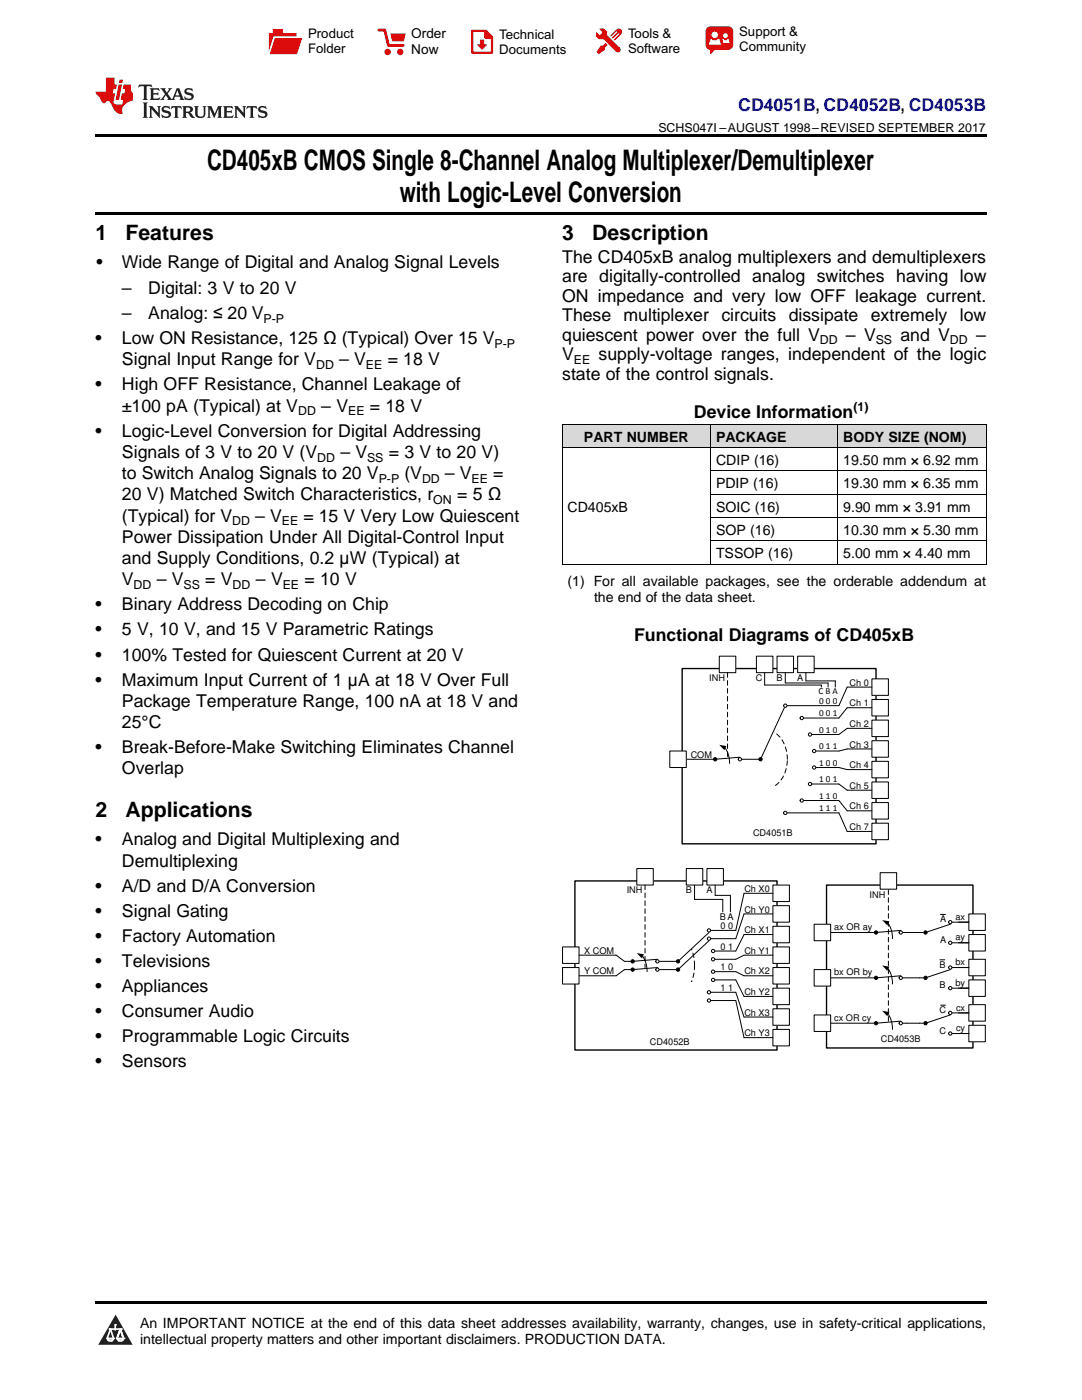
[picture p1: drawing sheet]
<svg xmlns="http://www.w3.org/2000/svg" width="216mm" height="279mm" viewBox="0 0 216 279" stroke-linecap="round" stroke-linejoin="round" font-family="sans-serif">
<g fill="#d8d8d8">
<path d="M112.2 84.7h29.6v4.7h-29.6z"/>
<path d="M141.8 84.7h25.4v4.7h-25.4z"/>
<path d="M167.2 84.7h29.6v4.7h-29.6z"/>
</g>
<path d="M23.1 262.4l3.4 6h-6.9z" fill-rule="evenodd" fill="#231f20"/>
<path d="M21.4 267.1h1.2l-.3 .5h-.3a.55 .55 0 0 1-.6-.5z" fill-rule="evenodd" fill="#fff"/>
<path d="M21.4 267.1h1.2l-.3 .5h-.3a.55 .55 0 0 1-.6-.5z" fill="none" stroke="#231f20" stroke-width=".34"/>
<path d="M21.4 267.1l1.2 .1-.3 .4h-.5z" fill="none" stroke="#fff" stroke-width=".34"/>
<path d="M23 265.3h.1" fill="none" stroke="#fff" stroke-width=".34"/>
<path d="M23 264.4v.9z" fill="#fff"/>
<path d="M23 264.4v.9z" fill="none" stroke="#fff" stroke-width=".34"/>
<circle cx="23" cy="264.4" r=".17" fill="#fff"/>
<path d="M21.9 265.2h.1" fill="none" stroke="#fff" stroke-width=".34"/>
<path d="M21.9 265.2h2.3z" fill="#fff"/>
<path d="M21.9 265.2h2.3z" fill="none" stroke="#fff" stroke-width=".34"/>
<circle cx="24.2" cy="265.2" r=".17" fill="#fff"/>
<path d="M23.3 267.1h.1" fill="none" stroke="#fff" stroke-width=".34"/>
<path d="M24 265.2l-.7 1.9z" fill-rule="evenodd" fill="#fff"/>
<path d="M24 265.2l-.7 1.9z" fill="none" stroke="#fff" stroke-width=".34"/>
<path d="M24 265.2l.7 1.9z" fill-rule="evenodd" fill="#fff"/>
<path d="M24 265.2l.7 1.9z" fill="none" stroke="#fff" stroke-width=".34"/>
<path d="M24.6 267.1h.1" fill="none" stroke="#fff" stroke-width=".34"/>
<circle cx="21.4" cy="267.1" r=".17" fill="#fff"/>
<path d="M22.1 265.2l-.7 1.9z" fill="#fff"/>
<path d="M22.1 265.2l-.7 1.9z" fill="none" stroke="#fff" stroke-width=".34"/>
<path d="M22.1 265.2l.5 1.9z" fill="#fff"/>
<path d="M22.1 265.2l.5 1.9z" fill="none" stroke="#fff" stroke-width=".34"/>
<circle cx="22.6" cy="267.1" r=".17" fill="#fff"/>
<path d="M23.4 267.1h1.3a.65 .65 0 0 1-.7 .5 .65 .65 0 0 1-.6-.5z" fill-rule="evenodd" fill="#fff"/>
<path d="M23.4 267.1h1.3a.65 .65 0 0 1-.7 .5 .65 .65 0 0 1-.6-.5z" fill="none" stroke="#231f20" stroke-width=".34"/>
<path d="M23.4 267.1h1.3l-.4 .5h-.6z" fill="none" stroke="#fff" stroke-width=".34"/>
<path d="M23.3 267.1h.1" fill="none" stroke="#fff" stroke-width=".34"/>
<circle cx="24.7" cy="267.1" r=".17" fill="#fff"/>
<path d="M19 259.7h177.8v.5h-177.8z" fill="#000"/>
<path d="M150.3 147.1a3.4 3.4 0 0 1 5.8 .7 7.2 7.2 0 0 1-1 8.7 3.4 3.4 0 0 1-5.3-1.3 7.5 7.5 0 0 1 .5-8.1z" fill="none" stroke="#000" stroke-width=".2" stroke-dasharray=".9 .7"/>
<path d="M148.5 142.1h5.9v18.5h-5.9z" fill-rule="evenodd" fill="#fff"/>
<path d="M136.1 133.4h38.7v35h-38.7z" fill="none" stroke="#000" stroke-width=".27"/>
<path d="M143.5 131h3.3v3.2h-3.3z" fill-rule="evenodd" fill="#fff"/>
<g fill="none" stroke="#000" stroke-width=".2">
<path d="M143.5 131h3.3v3.2h-3.3zM144.6 149.2l.7 1.4 .3 1.8M147.6 151.1l-4.9 .4h-5.8M156.5 141.2l-4.7 10.3h-3.7M157.1 140.8h10.3M160.4 143.3h7M160.4 159.8h7M162 146.6h5.4M162 156.5h5.4M162.9 149.9h4.5M162.9 153.2h4.5M157.1 162.2h10.3"/>
<circle cx="142.7" cy="151.5" r=".33"/>
<circle cx="147.6" cy="151.5" r=".33"/>
<circle cx="151.8" cy="151.5" r=".33"/>
<circle cx="160" cy="159.8" r=".33"/>
<circle cx="160" cy="143.3" r=".33"/>
<circle cx="161.6" cy="146.6" r=".33"/>
<circle cx="161.6" cy="156.5" r=".33"/>
<circle cx="162.5" cy="149.9" r=".33"/>
<circle cx="162.5" cy="153.2" r=".33"/>
<circle cx="156.7" cy="162.2" r=".33"/>
</g>
<g fill="#000">
<path d="M143.5 148.6l1.5 .3-.5 .8z"/>
<circle cx="142.7" cy="151.5" r=".33"/>
<circle cx="151.8" cy="151.5" r=".33"/>
</g>
<path d="M174 135.5h3.3v3.3h-3.3z" fill-rule="evenodd" fill="#fff"/>
<path d="M174 135.5h3.3v3.3h-3.3z" fill="none" stroke="#000" stroke-width=".2"/>
<path d="M174 139.6h3.3v3.3h-3.3z" fill-rule="evenodd" fill="#fff"/>
<path d="M174 139.6h3.3v3.3h-3.3z" fill="none" stroke="#000" stroke-width=".2"/>
<path d="M174 143.7h3.3v3.3h-3.3z" fill-rule="evenodd" fill="#fff"/>
<path d="M174 143.7h3.3v3.3h-3.3z" fill="none" stroke="#000" stroke-width=".2"/>
<path d="M174 147.8h3.3v3.3h-3.3z" fill-rule="evenodd" fill="#fff"/>
<path d="M174 147.8h3.3v3.3h-3.3z" fill="none" stroke="#000" stroke-width=".2"/>
<path d="M174 151.9h3.3v3.3h-3.3z" fill-rule="evenodd" fill="#fff"/>
<path d="M174 151.9h3.3v3.3h-3.3z" fill="none" stroke="#000" stroke-width=".2"/>
<path d="M174 156.1h3.3v3.2h-3.3z" fill-rule="evenodd" fill="#fff"/>
<path d="M174 156.1h3.3v3.2h-3.3z" fill="none" stroke="#000" stroke-width=".2"/>
<path d="M174 160.2h3.3v3.3h-3.3z" fill-rule="evenodd" fill="#fff"/>
<path d="M174 160.2h3.3v3.3h-3.3z" fill="none" stroke="#000" stroke-width=".2"/>
<path d="M174 164.3h3.3v3.3h-3.3z" fill-rule="evenodd" fill="#fff"/>
<path d="M174 137.1h-5l-1.6 3.7M167.4 153.2l1.6 .4h5M167.4 156.5l1.6 1.2h5M167.4 159.8l1.6 2h5M174 141.2h-5l-1.6 2.1M174 145.4h-5l-1.6 1.2M174 149.5h-5l-1.6 .4M167.4 162.2l1.6 3.7h5M174 164.3h3.3v3.3h-3.3z" fill="none" stroke="#000" stroke-width=".2"/>
<path d="M145.2 134.2v16.9" fill="none" stroke="#000" stroke-width=".2" stroke-dasharray=".9 .7"/>
<path d="M150.9 131h3.3v3.2h-3.3z" fill-rule="evenodd" fill="#fff"/>
<path d="M150.9 131h3.3v3.2h-3.3z" fill="none" stroke="#000" stroke-width=".2"/>
<path d="M155 131h3.3v3.2h-3.3z" fill-rule="evenodd" fill="#fff"/>
<path d="M155 131h3.3v3.2h-3.3z" fill="none" stroke="#000" stroke-width=".2"/>
<path d="M159.2 131h3.3v3.2h-3.3z" fill-rule="evenodd" fill="#fff"/>
<path d="M152.6 134.2v2.5h11.3v.4M156.7 134.2v2.1h8.5v.8M159.2 131h3.3v3.2h-3.3zM160.8 134.2v1.7h5.9v1.2" fill="none" stroke="#000" stroke-width=".2"/>
<path d="M133.6 149.9h3.3v3.3h-3.3z" fill-rule="evenodd" fill="#fff"/>
<g fill="none" stroke="#000" stroke-width=".2">
<path d="M133.6 149.9h3.3v3.3h-3.3zM165.7 186.1h8.7M189.6 184.5l-4.9 1.6"/>
<circle cx="156.7" cy="140.8" r=".33"/>
<circle cx="184.7" cy="186.1" r=".33"/>
<circle cx="189.6" cy="184" r=".33"/>
</g>
<path d="M164.9 176.6h29.2v32.5h-29.2z" fill="none" stroke="#000" stroke-width=".27"/>
<circle cx="184.7" cy="186.1" r=".33" fill="#000"/>
<path d="M193.3 182.4h3.3v3.3h-3.3z" fill-rule="evenodd" fill="#fff"/>
<path d="M193.3 182.4h3.3v3.3h-3.3z" fill="none" stroke="#000" stroke-width=".2"/>
<path d="M193.3 186.5h3.3v3.3h-3.3z" fill-rule="evenodd" fill="#fff"/>
<path d="M193.3 186.5h3.3v3.3h-3.3z" fill="none" stroke="#000" stroke-width=".2"/>
<path d="M193.3 191.4h3.3v3.3h-3.3z" fill-rule="evenodd" fill="#fff"/>
<path d="M193.3 191.4h3.3v3.3h-3.3z" fill="none" stroke="#000" stroke-width=".2"/>
<path d="M193.3 195.6h3.3v3.3h-3.3z" fill-rule="evenodd" fill="#fff"/>
<path d="M193.3 195.6h3.3v3.3h-3.3z" fill="none" stroke="#000" stroke-width=".2"/>
<path d="M193.3 200.5h3.3v3.3h-3.3z" fill-rule="evenodd" fill="#fff"/>
<path d="M193.3 200.5h3.3v3.3h-3.3z" fill="none" stroke="#000" stroke-width=".2"/>
<path d="M193.3 204.6h3.3v3.3h-3.3z" fill-rule="evenodd" fill="#fff"/>
<path d="M192.9 184h.4M192.9 188.2h.4M192.9 193.1h.4M192.9 197.2h.4M191.3 206.3h2M192.9 202.1h.4M193.3 204.6h3.3v3.3h-3.3z" fill="none" stroke="#000" stroke-width=".2"/>
<path d="M162.5 184.5h3.2v3.2h-3.2z" fill-rule="evenodd" fill="#fff"/>
<g fill="none" stroke="#000" stroke-width=".2">
<path d="M162.5 184.5h3.2v3.2h-3.2zM165.7 195.2h8.7M189.6 193.5l-4.9 1.7M190 184h3.3M190 188.2h3.3"/>
<circle cx="184.7" cy="195.2" r=".33"/>
<circle cx="189.6" cy="193.1" r=".33"/>
<circle cx="189.6" cy="188.2" r=".33"/>
</g>
<circle cx="184.7" cy="195.2" r=".33" fill="#000"/>
<path d="M162.5 193.5h3.2v3.3h-3.2z" fill-rule="evenodd" fill="#fff"/>
<g fill="none" stroke="#000" stroke-width=".2">
<path d="M162.5 193.5h3.2v3.3h-3.2zM190 193.1h3.3M190 197.2h3.3M165.7 204.2h8.7M189.6 202.6l-4.9 1.6"/>
<circle cx="189.6" cy="197.2" r=".33"/>
<circle cx="184.7" cy="204.2" r=".33"/>
<circle cx="189.6" cy="202.1" r=".33"/>
</g>
<circle cx="184.7" cy="204.2" r=".33" fill="#000"/>
<path d="M162.5 202.6h3.2v3.3h-3.2z" fill-rule="evenodd" fill="#fff"/>
<g fill="none" stroke="#000" stroke-width=".2">
<path d="M177.2 184.2l.6 1.4 .3 1.7M177.2 193.3l.6 1.3 .3 1.8M179.7 194.7l-4.9 .5M179.7 185.7l-4.9 .4M180.1 195.2h3.3M187.6 191.5h.9M187.7 182.5h.9M191.3 184h1.6M191.3 188.2h1.6M191.3 193.1h1.6M191.3 197.2h1.6M162.5 202.6h3.2v3.3h-3.2z"/>
<path d="M177.2 202.3l.6 1.4 .3 1.7M179.7 203.8l-4.9 .4M180.1 204.2h.9M187.7 200.6h.9M190 202.1h3.3M190 206.3h3.3"/>
<circle cx="174.8" cy="195.2" r=".33"/>
<circle cx="174.8" cy="186.1" r=".33"/>
<circle cx="179.7" cy="195.2" r=".33"/>
<circle cx="179.7" cy="186.1" r=".33"/>
<circle cx="174.8" cy="204.2" r=".33"/>
<circle cx="179.7" cy="204.2" r=".33"/>
<circle cx="189.6" cy="206.3" r=".33"/>
</g>
<g fill="#000">
<path d="M176 183.6l1.5 .3-.5 .8zM176 192.7l1.5 .2-.5 .8zM176 201.7l1.5 .3-.5 .8z"/>
<circle cx="174.8" cy="195.2" r=".33"/>
<circle cx="174.8" cy="186.1" r=".33"/>
<circle cx="174.8" cy="204.2" r=".33"/>
</g>
<path d="M175.6 174.2h3.3v3.3h-3.3z" fill-rule="evenodd" fill="#fff"/>
<path d="M175.6 174.2h3.3v3.3h-3.3zM180.1 186.1h4.2M183.4 195.2h.9M181 204.2h3.3" fill="none" stroke="#000" stroke-width=".2"/>
<path d="M133.9 187.9a2.09 2.09 0 0 1 3.6 .5 8.5 8.5 0 0 1-.4 9.1 2.09 2.09 0 0 1-3.6-.6 8.5 8.5 0 0 1 .4-9zM177.3 203.8v-26.3" fill="none" stroke="#000" stroke-width=".2" stroke-dasharray=".9 .7"/>
<g fill="#fff">
<path d="M134.9 185.7h4.1v3.7h-4.1z" fill-rule="evenodd"/>
<path d="M132 182.4h4.1v18.5h-4.1z" fill-rule="evenodd"/>
</g>
<path d="M114.7 175.8h40.3v33.8h-40.3z" fill="none" stroke="#000" stroke-width=".27"/>
<path d="M127.1 173.3h3.3v3.3h-3.3z" fill-rule="evenodd" fill="#fff"/>
<g fill="none" stroke="#000" stroke-width=".2">
<path d="M127.1 173.3h3.3v3.3h-3.3zM128.2 190.8l.7 1.3 .2 1.8M131.2 191.4l-5 .5h-1.6M141.5 186.1l-6.2 5.8h-3.7"/>
<circle cx="126.2" cy="191.9" r=".33"/>
<circle cx="131.2" cy="191.9" r=".33"/>
<circle cx="135.3" cy="191.9" r=".33"/>
<circle cx="141.5" cy="198" r=".33"/>
<circle cx="141.5" cy="199.7" r=".33"/>
<circle cx="141.5" cy="185.7" r=".33"/>
<circle cx="141.5" cy="187.3" r=".33"/>
<circle cx="142.3" cy="191.4" r=".33"/>
<circle cx="142.3" cy="189.8" r=".33"/>
</g>
<g fill="#000">
<path d="M127.1 190.2l1.4 .3-.4 .8z"/>
<circle cx="126.2" cy="191.9" r=".33"/>
<circle cx="135.3" cy="191.9" r=".33"/>
</g>
<path d="M128.7 176.6v16.5" fill="none" stroke="#000" stroke-width=".2" stroke-dasharray=".9 .7"/>
<path d="M112.2 189h3.3v3.3h-3.3z" fill-rule="evenodd" fill="#fff"/>
<g fill="none" stroke="#000" stroke-width=".2">
<path d="M112.2 189h3.3v3.3h-3.3zM115.5 190.6h7.4M131.2 193.1l-5 .4h-1.6M141.5 187.7l-6.2 5.8h-3.7"/>
<circle cx="126.2" cy="193.5" r=".33"/>
<circle cx="131.2" cy="193.5" r=".33"/>
<circle cx="135.3" cy="193.5" r=".33"/>
</g>
<g fill="#000">
<circle cx="126.2" cy="193.5" r=".33"/>
<circle cx="135.3" cy="193.5" r=".33"/>
</g>
<path d="M112.2 193.1h3.3v3.3h-3.3z" fill-rule="evenodd" fill="#fff"/>
<path d="M112.2 193.1h3.3v3.3h-3.3zM122.9 190.6l1.7 1.3M124.6 193.5l-1.7 1.2h-7.4M141.9 185.7h4.9M141.9 187.3h4.9M141.9 198h4.9M141.9 199.7h4.9M142.7 189.8h4.1M142.7 191.4h4.1" fill="none" stroke="#000" stroke-width=".2"/>
<path d="M134.1 196h4.1v3.7h-4.1z" fill-rule="evenodd" fill="#fff"/>
<g fill="none" stroke="#000" stroke-width=".2">
<path d="M142.7 193.9h4.1M142.7 195.6h4.1"/>
<circle cx="142.3" cy="195.6" r=".33"/>
<circle cx="142.3" cy="193.9" r=".33"/>
</g>
<path d="M154.2 176.6h3.3v3.3h-3.3z" fill-rule="evenodd" fill="#fff"/>
<path d="M154.2 176.6h3.3v3.3h-3.3z" fill="none" stroke="#000" stroke-width=".2"/>
<path d="M154.2 180.7h3.3v3.3h-3.3z" fill-rule="evenodd" fill="#fff"/>
<path d="M154.2 180.7h3.3v3.3h-3.3z" fill="none" stroke="#000" stroke-width=".2"/>
<path d="M154.2 184.9h3.3v3.3h-3.3z" fill-rule="evenodd" fill="#fff"/>
<path d="M154.2 184.9h3.3v3.3h-3.3z" fill="none" stroke="#000" stroke-width=".2"/>
<path d="M154.2 189h3.3v3.3h-3.3z" fill-rule="evenodd" fill="#fff"/>
<path d="M154.2 189h3.3v3.3h-3.3z" fill="none" stroke="#000" stroke-width=".2"/>
<path d="M154.2 193.1h3.3v3.3h-3.3z" fill-rule="evenodd" fill="#fff"/>
<path d="M154.2 193.1h3.3v3.3h-3.3z" fill="none" stroke="#000" stroke-width=".2"/>
<path d="M154.2 197.2h3.3v3.3h-3.3z" fill-rule="evenodd" fill="#fff"/>
<path d="M154.2 197.2h3.3v3.3h-3.3z" fill="none" stroke="#000" stroke-width=".2"/>
<path d="M154.2 201.3h3.3v3.3h-3.3z" fill-rule="evenodd" fill="#fff"/>
<path d="M154.2 201.3h3.3v3.3h-3.3z" fill="none" stroke="#000" stroke-width=".2"/>
<path d="M154.2 205.4h3.3v3.3h-3.3z" fill-rule="evenodd" fill="#fff"/>
<path d="M148.5 178.3h5.7M148.5 182.4h5.7M148.5 186.5h5.7M148.5 190.6h5.7M148.5 194.7h5.7M148.5 198.9h5.7M148.5 203h5.7M148.5 207.1h5.7M154.2 205.4h3.3v3.3h-3.3z" fill="none" stroke="#000" stroke-width=".2"/>
<path d="M141.1 173.3h3.2v3.3h-3.2z" fill-rule="evenodd" fill="#fff"/>
<path d="M141.1 173.3h3.2v3.3h-3.2zM142.7 176.6v2.1" fill="none" stroke="#000" stroke-width=".2"/>
<path d="M136.9 173.3h3.3v3.3h-3.3z" fill-rule="evenodd" fill="#fff"/>
<g fill="none" stroke="#000" stroke-width=".2">
<path d="M112.2 89.3h84.6M112.2 84.7h84.6M112.2 84.7v28M141.8 84.7v28M141.8 98.7h55M141.8 94h55M167.2 84.7v28M196.8 84.7v28M112.2 112.6h84.6M141.8 108h55M141.8 103.3h55M136.9 173.3h3.3v3.3h-3.3z"/>
<path d="M138.6 179.5h5.6M138.6 176.6v2.9M142.7 178.7h3M144.2 179.5v2.5M145.7 178.7v3.3M148.5 178.3l-1.7 7.4M146.8 193.9l1.7 .8M146.8 195.6l1.7 3.3M146.8 198l1.7 5M146.8 199.7l1.7 7.4M148.5 186.5l-1.7 3.3M148.5 182.4l-1.7 4.9"/>
<path d="M148.5 190.6l-1.7 .8"/>
</g>
<path d="M19 26.8h177.8v.6h-177.8zM19 42.3h177.8v.5h-177.8z" fill="#000"/>
<path d="M27.7 16.9l-.1 .6 .6-.3h.5v.2v2.2l-.2 .4h1l-.2-.4v-2.2v-.2h.5l.6 .3-.2-.6zM29.9 17.6l.2 .4v1.6l-.2 .4h1.9l.1-.6a1.09 1.09 0 0 1-1.3 .1v-.6h.6l.4 .2v-.7l-.2 .2h-.8v-.6l.2-.1a1.01 1.01 0 0 1 1 .3l-.1-.6zM32 17.6l.9 1.2-1 1.2h.9l-.2-.3 .5-.7 .5 .7-.3 .3h1.7l-.2-.3 .1-.4h1l.1 .4-.2 .3h1l-.3-.4-.7-2h-.5l-1 2.2-.8-1.1 .9-1.1h-.9l.2 .2-.4 .7-.4-.7 .2-.2zM35.4 18l.4 1h-.8zM37 17.7a.66 .66 0 0 0-.2 .8 .66 .66 0 0 0 .6 .4l.7 .2 .1 .2a.8 .8 0 0 1-.7 .4 .8 .8 0 0 1-.7-.5l.1 .8 .2-.2a.94 .94 0 0 0 1.1 .1 .94 .94 0 0 0 .4-.9 1.48 1.48 0 0 0-1.3-.6v-.4a1.1 1.1 0 0 1 1.2 .2l-.2-.6-.2 .1-.5-.1zM28.5 20.4l.2 .4v2.3l-.2 .4h1l-.2-.4v-2.3l.2-.4zM29.7 21.2l.2 .4v1.5l-.2 .4h.8l-.3-.4 .1-1.3 1.6 1.8v-2l.2-.4h-.7l.2 .2v1.1l-1.2-1.3zM32.5 21.3a.66 .66 0 0 0-.2 .8 .66 .66 0 0 0 .6 .4l.6 .2 .2 .2a.8 .8 0 0 1-.8 .4 .8 .8 0 0 1-.7-.5l.2 .7 .2-.1a.94 .94 0 0 0 1 .1 .94 .94 0 0 0 .5-1 1.47 1.47 0 0 0-1.3-.6l-.1-.3a1.1 1.1 0 0 1 1.3 .2l-.2-.6-.2 .1-.5-.2zM34.3 21.2l-.2 .6a.64 .64 0 0 1 .8-.3v1.6l-.2 .4h1l-.3-.4 .1-1.6a.66 .66 0 0 1 .8 .3l-.2-.6zM36.3 21.2l.3 .4v1.5l-.3 .4h1l-.2-.2v-.7h.5l.1 .1a.8 .8 0 0 0 1.2 .7l-1-1a.62 .62 0 0 0 .6-.5 .62 .62 0 0 0-.6-.7zM37.1 21.5h.1a.48 .48 0 0 1 .6 0 .48 .48 0 0 1 .1 .6l-.2 .1-.6 .1zM38.7 21.2l.2 .2a2.29 2.29 0 0 0 .4 2 1.05 1.05 0 0 0 1.7-.7v-1.3l.2-.2h-.8l.2 .4v1.1a.61 .61 0 0 1-.6 .6 .61 .61 0 0 1-.6-.6v-1.1l.3-.4zM41.3 21.2l.3 .4v1.5l-.3 .4h.8l-.2-.4v-1.4l.8 1.9 .9-1.9v1.4l-.2 .4h.9l-.2-.4v-1.5l.2-.4h-.8l-.7 1.5-.6-1.5zM44.5 21.2l.2 .4v1.5l-.2 .4h1.9l.2-.6a1.1 1.1 0 0 1-1.4 .2v-.7h.6l.4 .2v-.6l-.2 .1-.8 .1v-.6l.2-.1a1.02 1.02 0 0 1 1.1 .2l-.2-.5zM46.7 21.2l.2 .4v1.5l-.2 .4h.8l-.3-.4 .1-1.3 1.6 1.8v-2l.2-.4h-.7l.2 .2v1.1l-1.2-1.3zM49.3 21.2l-.1 .6a.64 .64 0 0 1 .8-.3v1.6l-.3 .4h1l-.2-.4v-1.6a.66 .66 0 0 1 .8 .3l-.1-.6zM51.7 21.3a.66 .66 0 0 0-.2 .7 .66 .66 0 0 0 .7 .5l.6 .2 .1 .2a.8 .8 0 0 1-.7 .4 .8 .8 0 0 1-.7-.5l.1 .7 .2-.1a.94 .94 0 0 0 1.1 .1 .94 .94 0 0 0 .4-1 1.48 1.48 0 0 0-1.2-.6l-.1-.3a1.1 1.1 0 0 1 1.2 .2l-.2-.6-.1 .1-.6-.2z" fill="#231f20"/>
<path d="M21.1 15.5v2.8h-2v.4l.9 .9a.96 .96 0 0 0 1 1 .59 .59 0 0 1 .5-.4 .59 .59 0 0 1 .5 .3l.4 .8a1.61 1.61 0 0 0 2.1 1.3 1.63 1.63 0 0 1 1.1-2.2l.9-.3v-1.5a1.6 1.6 0 0 1-.4-1.7h-1.4l-.2 .9h.5l-.2 .8h-.5l-.2 1v.3h.5l-.2 .9h-.7a.74 .74 0 0 1-1-.6l.3-1.6h-.5l.2-.8h.5l.1-.9h-.4v-1.4zM23.7 16.9l-.7 3h.8l.6-3zM23.8 15.9l-.1 .7h.7l.2-.7z" fill="#ee1d23"/>
<g fill="#d60000">
<path d="M54.4 5.8h2v.8h2.8v4.2h-5.5v-4.2h.7z" fill-rule="evenodd"/>
<path d="M54.7 7.5h5.6l-1 3.3h-5.6z" fill-rule="evenodd"/>
</g>
<path d="M54.6 7.4h5.8l-.1 .1h-5.5l-1.1 3.3z" fill-rule="evenodd" fill="#fff"/>
<path d="M54.6 7.4h5.8l-.1 .1h-5.5l-1.1 3.3z" fill="none" stroke="#fff" stroke-width=".2"/>
<path d="M75.6 6h1.2l.7 3.1h3" fill="none" stroke="#d60000" stroke-width=".56"/>
<g fill="#d60000">
<path d="M77.9 6.7h3.1l-.4 1.5h-2.3z" fill-rule="evenodd"/>
<circle cx="77.3" cy="10.4" r=".64"/>
<circle cx="79.9" cy="10.4" r=".64"/>
</g>
<path d="M94.2 6.2h2.7l1.3 1.2v3.1h-4z" fill="none" stroke="#d60000" stroke-width=".44"/>
<g fill="#d60000">
<path d="M95.8 7.9h.8v1h.6l-1 1.1-1-1v-.1h.6z" fill-rule="evenodd"/>
<path d="M96.6 6.2h.3l1.3 1.2v.4h-1.3l-.3-.4z" fill-rule="evenodd"/>
<path d="M119.6 5.7h.9l.6 .6 .1 .7 2.5 2.5-.8 .8-2.3-2.3-1.1-.2-.6-.6v-.8l.7 .6 .5-.4v-.2l-.4-.5z" fill-rule="evenodd"/>
<path d="M119.9 9.1h.4l.5-.5 .4 .4-.5 .5v.4l-1.2 .9-.5-.5z" fill-rule="evenodd"/>
<path d="M123 5.9a.67 .67 0 0 1 .9 0 .67 .67 0 0 1 0 .9z" fill-rule="evenodd"/>
<path d="M123 5.9l.9 .9-1.2 1.2h-.2l.1-.2 .9-.9 .1-.2h-.3l-.9 1h-.2v-.2l.9-1 .1-.2h-.3l-.9 1h-.2v-.2z" fill-rule="evenodd"/>
<circle cx="123.3" cy="9.9" r=".54"/>
</g>
<path d="M121.1 6.3l-.1 .7" fill="none" stroke="#d60000" stroke-width=".2"/>
<g fill="#d60000">
<path d="M141.1 5.5l.6-.2h3.6a.95 .95 0 0 1 1 .9v2.8a.95 .95 0 0 1-1 .9h-3.6a.95 .95 0 0 1-.9-.9v-2.8z" fill-rule="evenodd"/>
<path d="M141.7 9.9h.9l-.7 .9h-.2z" fill-rule="evenodd"/>
</g>
<g fill="#fff">
<path d="M144.3 8.6h1.3z"/>
<path d="M141.8 7.8h.3l.1 .2h.8l.2-.2h.3l.4 1.1h-2.5z" fill-rule="evenodd"/>
<path d="M144.2 7.8h.2l.2 .2h.4l.2-.2h.2l.2 .8h-1.3z" fill-rule="evenodd"/>
<circle cx="142.6" cy="6.9" r=".65"/>
<circle cx="144.8" cy="7.1" r=".48"/>
</g>
<g font-size="5.6">
<text x="41.3" y="33.9">CD405xB CMOS Single 8-Channel Analog Multiplexer/Demultiplexer</text>
<text x="79.8" y="40.3">with Logic-Level Conversion</text>
</g>
<g font-size="4.2">
<text x="19" y="47.8">1</text>
<text x="25" y="47.8">Features</text>
<text x="112.2" y="47.8">3</text>
<text x="118.2" y="47.8">Description</text>
<text x="19" y="163">2</text>
<text x="25" y="163">Applications</text>
</g>
<text font-size="3.5" fill="#00f" x="147.3" y="22.2">CD4051B, CD4052B, CD4053B</text>
<g font-size="3.5">
<text x="19.2" y="53.5">•</text>
<text x="24.3" y="53.5">Wide Range of Digital and Analog Signal Levels</text>
<text x="112.2" y="52.5">The CD405xB analog multiplexers and demultiplexers</text>
<text x="24.3" y="58.6">–</text>
<text x="29.6" y="58.6">Digital: 3 V to 20 V</text>
<text x="112.2" y="56.3">are digitally-controlled analog switches having low</text>
<text x="24.3" y="63.7">–</text>
<text x="29.6" y="63.7">Analog: ≤ 20 V</text>
<text x="112.2" y="60.2">ON impedance and very low OFF leakage current.</text>
<text x="112.2" y="64.1">These multiplexer circuits</text>
<text x="157.4" y="64.1">dissipate</text>
<text x="173.8" y="64.1">extremely</text>
<text x="191.5" y="64.1">low</text>
<text x="19" y="68.7">•</text>
<text x="24.3" y="68.7">Low ON Resistance, 125 Ω (Typical) Over 15 V</text>
<text x="112.2" y="68">quiescent power over the full V</text>
<text x="112.2" y="71.9">V</text>
<text x="119.5" y="71.9">supply-voltage ranges, independent of the logic</text>
<text x="168.8" y="68">– V</text>
<text x="179.7" y="68">and V</text>
<text x="194.8" y="68">–</text>
<text x="19" y="77.9">•</text>
<text x="24.3" y="72.9">Signal Input Range for V</text>
<text x="24.3" y="77.9">High OFF Resistance, Channel Leakage of</text>
<text x="67.7" y="72.9">– V</text>
<text x="77.4" y="72.9">= 18 V</text>
<text x="112.2" y="75.7">state of the control signals.</text>
<text x="24.3" y="82.2">±100 pA (Typical) at V</text>
<text x="64.1" y="82.2">– V</text>
<text x="73.8" y="82.2">= 18 V</text>
<text x="138.5" y="83.5">Device Information</text>
<text x="19" y="87.2">•</text>
<text x="24.3" y="87.2">Logic-Level Conversion for Digital Addressing</text>
<text x="24.3" y="91.4">Signals of 3 V to 20 V (V</text>
<text x="24.3" y="95.6">to Switch Analog Signals to 20 V</text>
<text x="67.9" y="91.4">– V</text>
<text x="77.6" y="91.4">= 3 V to 20 V)</text>
<text x="80.7" y="95.6">(V</text>
<text x="88.8" y="95.6">– V</text>
<text x="98.4" y="95.6">=</text>
<text x="24.3" y="99.9">20 V) Matched Switch Characteristics, r</text>
<text x="91.2" y="99.9">= 5 Ω</text>
<text x="24.3" y="104.1">(Typical) for V</text>
<text x="50.9" y="104.1">– V</text>
<text x="60.5" y="104.1">= 15 V Very Low Quiescent</text>
<text x="24.3" y="108.3">Power Dissipation Under All Digital-Control Input</text>
<text x="24.3" y="112.6">and Supply Conditions, 0.2 µW (Typical) at</text>
<text x="24.3" y="116.8">V</text>
<text x="31.3" y="116.8">– V</text>
<text x="41" y="116.8">= V</text>
<text x="51" y="116.8">– V</text>
<text x="60.7" y="116.8">= 10 V</text>
<text x="19" y="121.8">•</text>
<text x="24.3" y="121.8">Binary Address Decoding on Chip</text>
<text x="19" y="126.8">•</text>
<text x="19" y="131.8">•</text>
<text x="24.3" y="126.8">5 V, 10 V, and 15 V Parametric Ratings</text>
<text x="24.3" y="131.8">100% Tested for Quiescent Current at 20 V</text>
<text x="126.5" y="127.8">Functional Diagrams of CD405xB</text>
<text x="19" y="136.8">•</text>
<text x="24.3" y="136.8">Maximum Input Current of 1 µA at 18 V Over Full</text>
<text x="24.3" y="141.1">Package Temperature Range, 100 nA at 18 V and</text>
<text x="24.3" y="145.3">25°C</text>
<text x="19" y="150.3">•</text>
<text x="24.3" y="150.3">Break-Before-Make Switching Eliminates Channel</text>
<text x="24.3" y="154.6">Overlap</text>
<text x="19" y="168.7">•</text>
<text x="24.3" y="168.7">Analog and Digital Multiplexing and</text>
<text x="24.3" y="172.9">Demultiplexing</text>
<text x="19" y="177.9">•</text>
<text x="24.3" y="177.9">A/D and D/A Conversion</text>
<text x="19" y="183">•</text>
<text x="24.3" y="183">Signal Gating</text>
<text x="19" y="188">•</text>
<text x="24.3" y="188">Factory Automation</text>
<text x="19" y="193">•</text>
<text x="19" y="198">•</text>
<text x="24.3" y="193">Televisions</text>
<text x="24.3" y="198">Appliances</text>
<text x="19" y="203">•</text>
<text x="24.3" y="203">Consumer Audio</text>
<text x="19" y="208">•</text>
<text x="24.3" y="208">Programmable Logic Circuits</text>
<text x="19" y="213">•</text>
<text x="24.3" y="213">Sensors</text>
</g>
<g font-size="2.8">
<text x="116.5" y="88.1">PART NUMBER</text>
<text x="142.9" y="88.1">PACKAGE</text>
<text x="168.3" y="88.1">BODY SIZE (NOM)</text>
<text x="142.9" y="92.8">CDIP (16)</text>
<text x="168.3" y="92.8">19.50 mm × 6.92 mm</text>
<text x="142.9" y="97.4">PDIP (16)</text>
<text x="168.3" y="97.4">19.30 mm × 6.35 mm</text>
<text x="113.2" y="102.1">CD405xB</text>
<text x="142.9" y="102.1">SOIC (16)</text>
<text x="142.9" y="106.8">SOP (16)</text>
<text x="168.3" y="102.1">9.90 mm × 3.91 mm</text>
<text x="168.3" y="106.8">10.30 mm × 5.30 mm</text>
<text x="142.9" y="111.4">TSSOP (16)</text>
<text x="168.3" y="111.4">5.00 mm × 4.40 mm</text>
<text x="113.2" y="116.9">(1) For all available packages, see the orderable addendum at</text>
<text x="118.5" y="120.1">the end of the data sheet.</text>
<text x="27.9" y="265">An IMPORTANT NOTICE at the end of this data sheet addresses availability, warranty, changes, use in safety-critical applications,</text>
<text x="27.9" y="268.2">intellectual property matters and other important disclaimers. PRODUCTION DATA.</text>
</g>
<g font-size="2.7">
<text x="82.1" y="7.7">Order</text>
<text x="82.1" y="10.7">Now</text>
</g>
<g font-size="2.6">
<text x="61.5" y="7.6">Product</text>
<text x="61.5" y="10.6">Folder</text>
<text x="99.6" y="7.8">Technical</text>
<text x="99.6" y="10.8">Documents</text>
<text x="125.3" y="7.6">Tools &amp;</text>
<text x="125.3" y="10.6">Software</text>
<text x="147.5" y="7.2">Support &amp;</text>
<text x="147.5" y="10.2">Community</text>
</g>
<g font-size="2.5">
<text x="131.4" y="26.3">SCHS047I –AUGUST 1998–REVISED SEPTEMBER 2017</text>
<text x="52.6" y="64.4">P-P</text>
<text x="98.7" y="69.4">P-P</text>
<text x="163.6" y="68.7">DD</text>
<text x="174.7" y="68.7">SS</text>
<text x="189.5" y="68.7">DD</text>
<text x="63.1" y="73.6">DD</text>
<text x="73" y="73.6">EE</text>
<text x="114.5" y="72.6">EE</text>
<text x="59.5" y="82.9">DD</text>
<text x="69.5" y="82.9">EE</text>
<text x="170.3" y="82.1">(1)</text>
<text x="63.3" y="92.1">DD</text>
<text x="73.2" y="92.1">SS</text>
<text x="75.6" y="96.3">P-P</text>
<text x="84.2" y="96.3">DD</text>
<text x="86.5" y="100.6">ON</text>
<text x="94.1" y="96.3">EE</text>
<text x="46.4" y="104.8">DD</text>
<text x="56.2" y="104.8">EE</text>
<text x="26.7" y="117.5">DD</text>
<text x="36.6" y="117.5">SS</text>
<text x="46.4" y="117.5">DD</text>
<text x="56.4" y="117.5">EE</text>
</g>
<g font-size="1.8">
<text x="141.5" y="135.8">INH</text>
<text x="150.8" y="135.8">C</text>
<text x="155" y="135.8">B</text>
<text x="159.1" y="135.8">A</text>
<text x="169.5" y="136.9">Ch 0</text>
<text x="163.3" y="138.5">C B A</text>
<text x="163.5" y="140.5">0 0 0</text>
<text x="163.5" y="142.9">0 0 1</text>
<text x="169.5" y="141">Ch 1</text>
<text x="163.5" y="146.2">0 1 0</text>
<text x="163.5" y="149.5">0 1 1</text>
<text x="169.5" y="145.1">Ch 2</text>
<text x="169.5" y="149.2">Ch 3</text>
<text x="137.8" y="151.3">COM</text>
<text x="163.5" y="152.8">1 0 0</text>
<text x="169.5" y="153.3">Ch 4</text>
<text x="163.5" y="156.1">1 0 1</text>
<text x="163.5" y="159.4">1 1 0</text>
<text x="163.5" y="161.9">1 1 1</text>
<text x="169.5" y="157.4">Ch 5</text>
<text x="169.5" y="161.5">Ch 6</text>
<text x="150.3" y="166.9">CD4051B</text>
<text x="169.5" y="165.7">Ch 7</text>
<text x="125" y="178.2">INH</text>
<text x="136.9" y="178.2">B</text>
<text x="141" y="178.2">A</text>
<text x="148.5" y="178">Ch X0</text>
<text x="173.5" y="179.2">INH</text>
<text x="143.7" y="183.6">BA</text>
<text x="143.8" y="185.4">0 0</text>
<text x="148.5" y="182.1">Ch Y0</text>
<text x="166.5" y="185.6">ax OR ay</text>
<text x="187.6" y="184.1">A</text>
<text x="190.7" y="183.6">ax</text>
<text x="116.5" y="190.3">X COM</text>
<text x="143.8" y="189.5">0 1</text>
<text x="148.5" y="186.2">Ch X1</text>
<text x="148.5" y="190.3">Ch Y1</text>
<text x="187.6" y="188.2">A</text>
<text x="190.7" y="187.7">ay</text>
<text x="116.5" y="194.5">Y COM</text>
<text x="143.8" y="193.6">1 0</text>
<text x="143.8" y="197.8">1 1</text>
<text x="148.5" y="194.5">Ch X2</text>
<text x="166.5" y="194.7">bx OR by</text>
<text x="187.5" y="197.2">B</text>
<text x="187.5" y="193.1">B</text>
<text x="190.7" y="192.6">bx</text>
<text x="190.7" y="196.7">by</text>
<text x="148.5" y="198.6">Ch Y2</text>
<text x="148.5" y="202.7">Ch X3</text>
<text x="166.5" y="203.7">cx OR cy</text>
<text x="187.5" y="202.2">C</text>
<text x="190.8" y="201.7">cx</text>
<text x="129.7" y="208.5">CD4052B</text>
<text x="148.5" y="206.8">Ch Y3</text>
<text x="175.8" y="208">CD4053B</text>
<text x="187.5" y="206.3">C</text>
<text x="190.8" y="205.8">cy</text>
</g>
</svg>
